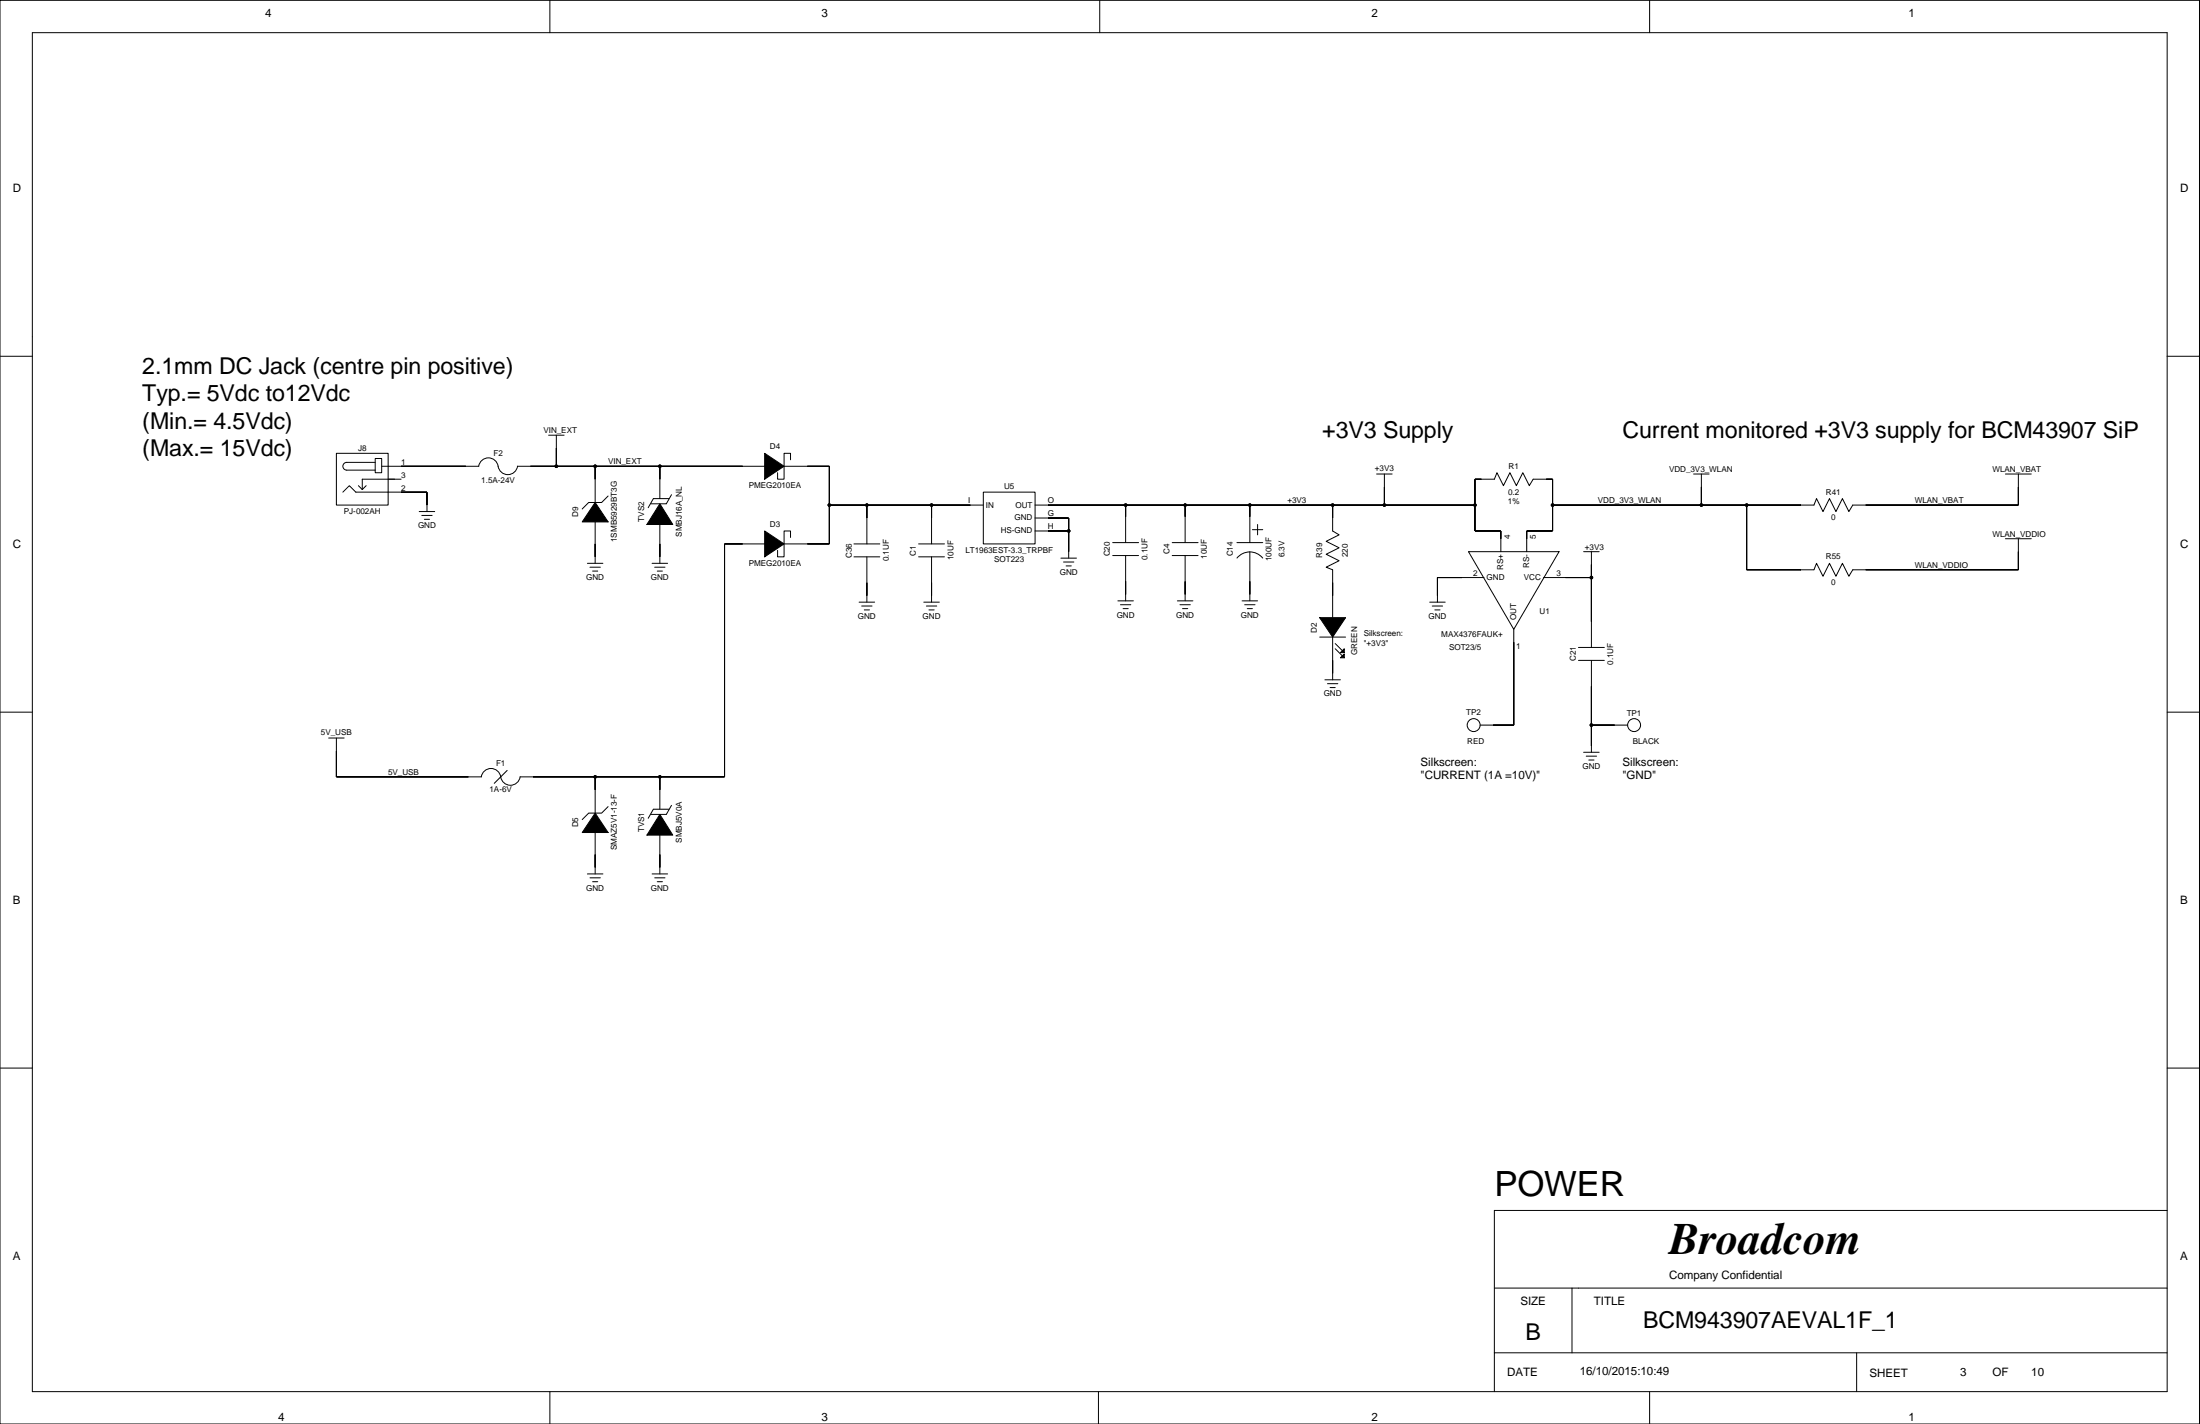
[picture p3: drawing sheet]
<svg xmlns="http://www.w3.org/2000/svg" width="432mm" height="279mm" viewBox="0 0 432 279" stroke-linecap="round" stroke-linejoin="round" font-family="sans-serif">
<g fill="none" stroke="#000" stroke-width=".2">
<path d="M0 .1h431.7v279.3h-431.7zM6.3 6.4h419.1v266.7h-419.1zM107.9 .1v6.3M215.9 .1v6.3M323.8 .1v6.3M0 69.9h6.3M425.4 69.9h6.3M66 88.9h10.2v10.2h-10.2zM67.3 96.6l1.3-1.3 1.2 1.3h14v3.8M70.3 95.3l.8 .8M71.9 95.3l-.8 .8M73.6 90h1.3v2.8h-1.3z"/>
<path d="M73.6 90.7h-5.5a.76 .76 0 0 0-.8 .8 .76 .76 0 0 0 .8 .7h5.5M74.9 91.5h19.1M78.7 94h-7.6v2.1M94 91.5a1.92 1.92 0 0 1 1.9-1.7 1.92 1.92 0 0 1 1.9 1.7M97.8 91.5a1.92 1.92 0 0 0 1.9 1.6 1.92 1.92 0 0 0 1.9-1.6h48.5M107.7 85.4h3M109.2 85.4v6.1M116.8 91.5v7.1M119.4 97.3l-1.3 1.3h-2.6l-1.2 1.3M129.5 91.5v6.3M131.3 97.8h-3.1l-1 1.8M131.8 97.1l-1 1.7h-3.1"/>
<path d="M153.9 91.5h8.9v15.2h-8.9M155.2 90.2v-1.3h-1.3v5.1h-1.3v-1.2M162.8 99.1h30.2M170.1 99.1v7.6M182.8 99.1v7.6M193 96.6h10.2v10.1h-10.2zM203.2 99.1h86.3M220.9 99.1v7.4M232.6 99.1v7.4M245.3 99.1v7.4M261.6 99.1v5.1l1.2 .7-2.5 1.3 2.5 1.3-2.5 1.3 2.5 1.2-2.5 1.3 1.3 .5v9.4M270.2 93h3"/>
<path d="M271.7 93v6.1M332.4 93h3.1M333.9 93v6.1M342.8 99.1v12.7h13.2l.5-1.3 1.3 2.6 1.3-2.6 1.2 2.6 1.3-2.6 1.3 2.6 .7-1.3h32.5v-6.1M393.6 93h5.1M396.1 93v6.1h-32.5l-.7 1.3-1.3-2.6-1.3 2.6-1.2-2.6-1.3 2.6-1.3-2.6-.5 1.3h-51.3M82.3 100.4h3M82.8 101.1h2M83.3 101.9h1M115.3 110.5h3M115.8 111.3h2M116.3 112.1h1"/>
<path d="M116.8 102.4v8.1M128 110.5h3M128.5 111.3h2M129 112.1h1M129.5 102.9v7.6M150.1 106.7h-7.9v45.7h-40.1M155.2 105.4v-1.2h-1.3v5.1h-1.3v-1.3M167.6 109.3h5.1M167.6 106.7h5.1M168.6 118.1h3.1M169.1 118.9h2.1M169.6 119.7h1"/>
<path d="M170.1 109.3v8.8M180.3 109.3h5.1M180.3 106.7h5.1M181.3 118.1h3.1M181.8 118.9h2.1M182.3 119.7h1M182.8 109.3v8.8M203.2 104.2h6.6M203.2 101.6h6.6v7.9M208.2 109.5h3.1M208.7 110.3h2.1M209.2 111h1.1"/>
<path d="M218.4 109h5.1M218.4 106.5h5.1M219.4 117.9h3.1M219.9 118.7h2M220.4 119.4h1M220.9 109v8.9M230.1 109h5.1M230.1 106.5h5.1M231.1 117.9h3M231.6 118.7h2M232.1 119.4h1M232.6 109v8.9"/>
<path d="M242.8 106.5h5M242.8 109.5a3.3 3.3 0 0 1 5 0M243.8 117.9h3M244.3 118.7h2M244.8 119.4h1M245.3 108.2v9.7M245.8 103.9h2M246.8 102.9v2M280.6 118.1h3.1M281.1 118.9h2M281.6 119.7h1M288.2 108.2h17.8l-8.9 15.3z"/>
<path d="M291.3 113.3h-9.2v4.8M294.6 108.2v-4h-5.1v-10.2h3.8l.5-1.2 1.3 2.5 1.3-2.5 1.2 2.5 1.3-2.5 1.3 2.5 .7-1.3h3.8v10.2h-5v4M303 113.3h9.3M310.8 108.2h3.1M312.3 108.2v18.8M393.6 105.7h5.1M0 139.7h6.3M259 125h5.1M260 133.4h3.1M260.5 134.1h2.1M261.1 134.9h1M261.6 125v8.4"/>
<path d="M262.1 126.3l1.5 1.5M262.1 127.3l1.5 1.5M288 139.7h.1M297.1 123.5v18.8h-6.6M309.8 129.6h5.1M309.8 127h5.1M312.3 129.6v18M425.4 139.7h6.3M64.5 144.8h3M66 144.8v7.6h28.5M94.5 152.4a1.92 1.92 0 0 1 1.9-1.6 1.92 1.92 0 0 1 1.9 1.6M98.3 152.4a1.92 1.92 0 0 0 1.9 1.7 1.92 1.92 0 0 0 1.9-1.7"/>
<path d="M99.5 151.2l-2.5 2.5M116.8 152.4v7.1M119.4 158.3l-1.3 1.2h-2.6l-1.2 1.3M129.5 152.4v6.4M131.3 158.8h-3.1l-1 1.8M131.8 158l-1 1.8h-3.1M285.4 142.3h.1M286.7 142.3h.1M289.2 141h.1M289.2 142.3h.1M310.8 147.6h3.1M311.3 148.4h2.1"/>
<path d="M311.8 149.1h1.1M312.3 142.3h7.2M320.7 143.5h.1M320.7 142.3h.1M322 144.8h.1M323.3 142.3h.1M324.5 142.3h.1M115.3 171.5h3M115.8 172.2h2M116.3 173h1M116.8 163.3v8.2M128 171.5h3"/>
<path d="M128.5 172.2h2M129 173h1M129.5 163.9v7.6M0 209.6h6.3M425.4 209.6h6.3M425.4 237.5h-132.1v35.6M293.3 252.7h132.1M308.5 252.7v12.7M107.9 273.1v6.3M215.6 273.1v6.3M293.3 265.4h132.1M323.8 273.1v6.3"/>
<path d="M364.4 265.4v7.7"/>
<circle cx="109.2" cy="91.5" r=".25"/>
<circle cx="116.8" cy="91.5" r=".25"/>
<circle cx="129.5" cy="91.5" r=".25"/>
<circle cx="162.8" cy="99.1" r=".25"/>
<circle cx="170.1" cy="99.1" r=".25"/>
<circle cx="182.8" cy="99.1" r=".25"/>
<circle cx="220.9" cy="99.1" r=".25"/>
<circle cx="232.6" cy="99.1" r=".25"/>
<circle cx="245.3" cy="99.1" r=".25"/>
<circle cx="261.6" cy="99.1" r=".25"/>
<circle cx="271.7" cy="99.1" r=".25"/>
<circle cx="289.5" cy="99.1" r=".25"/>
<circle cx="304.7" cy="99.1" r=".25"/>
<circle cx="333.9" cy="99.1" r=".25"/>
<circle cx="342.8" cy="99.1" r=".25"/>
<circle cx="209.8" cy="104.2" r=".25"/>
<circle cx="312.3" cy="113.3" r=".25"/>
<circle cx="116.8" cy="152.4" r=".25"/>
<circle cx="129.5" cy="152.4" r=".25"/>
<circle cx="289.2" cy="142.3" r="1.27"/>
<circle cx="312.3" cy="142.3" r=".25"/>
<circle cx="320.7" cy="142.3" r="1.27"/>
</g>
<g fill="#000" stroke="#000" stroke-width=".2">
<path d="M78.7 96.6h5.1z" fill-rule="evenodd"/>
<path d="M83.8 96.6v2.5z" fill-rule="evenodd"/>
<path d="M78.7 91.5h12.7z" fill-rule="evenodd"/>
<path d="M109.2 87.9v3.6z" fill-rule="evenodd"/>
<path d="M104.1 91.5h5.1z" fill-rule="evenodd"/>
<path d="M116.8 91.5v2.5z" fill-rule="evenodd"/>
<path d="M109.2 91.5h7.6z" fill-rule="evenodd"/>
<path d="M129.5 91.5v2.5z" fill-rule="evenodd"/>
<path d="M116.8 91.5h12.7z" fill-rule="evenodd"/>
<path d="M129.5 91.5h16.3z" fill-rule="evenodd"/>
<path d="M150.1 88.9l3.8 2.6-3.8 2.5z" fill-rule="evenodd"/>
<path d="M158.5 91.5h4.3z" fill-rule="evenodd"/>
<path d="M162.8 99.1v7.6z" fill-rule="evenodd"/>
<path d="M162.8 91.5v7.6z" fill-rule="evenodd"/>
<path d="M170.1 99.1v2.5z" fill-rule="evenodd"/>
<path d="M162.8 99.1h7.3z" fill-rule="evenodd"/>
<path d="M182.8 99.1v2.5z" fill-rule="evenodd"/>
<path d="M170.1 99.1h12.7z" fill-rule="evenodd"/>
<path d="M182.8 99.1h7.7z" fill-rule="evenodd"/>
<path d="M220.9 99.1v2.3z" fill-rule="evenodd"/>
<path d="M205.7 99.1h15.2z" fill-rule="evenodd"/>
<path d="M232.6 99.1v2.3z" fill-rule="evenodd"/>
<path d="M220.9 99.1h11.7z" fill-rule="evenodd"/>
<path d="M245.3 99.1v2.3z" fill-rule="evenodd"/>
<path d="M232.6 99.1h12.7z" fill-rule="evenodd"/>
<path d="M261.6 99.1v2.5z" fill-rule="evenodd"/>
<path d="M245.3 99.1h16.3z" fill-rule="evenodd"/>
<path d="M271.7 95.5v3.6z" fill-rule="evenodd"/>
<path d="M261.6 99.1h10.1z" fill-rule="evenodd"/>
<path d="M289.5 94v5.1z" fill-rule="evenodd"/>
<path d="M289.5 99.1v5.1z" fill-rule="evenodd"/>
<path d="M271.7 99.1h17.8z" fill-rule="evenodd"/>
<path d="M289.5 94h1.3z" fill-rule="evenodd"/>
<path d="M303.5 94h1.2z" fill-rule="evenodd"/>
<path d="M304.7 99.1v5.1z" fill-rule="evenodd"/>
<path d="M304.7 94v5.1z" fill-rule="evenodd"/>
<path d="M333.9 95.5v3.6z" fill-rule="evenodd"/>
<path d="M304.7 99.1h29.2z" fill-rule="evenodd"/>
<path d="M333.9 99.1h8.9z" fill-rule="evenodd"/>
<path d="M342.8 99.1v12.7z" fill-rule="evenodd"/>
<path d="M342.8 99.1h10.7z" fill-rule="evenodd"/>
<path d="M396.1 95.5v3.6z" fill-rule="evenodd"/>
<path d="M366.2 99.1h29.9z" fill-rule="evenodd"/>
<path d="M116.8 106.7v2.6z" fill-rule="evenodd"/>
<path d="M116.8 98.6l2.6 3.8h-5.1z" fill-rule="evenodd"/>
<path d="M129.5 98.8l2.6 4.1h-5.1z" fill-rule="evenodd"/>
<path d="M129.5 106.7v2.6z" fill-rule="evenodd"/>
<path d="M142.2 106.7v45.7z" fill-rule="evenodd"/>
<path d="M142.2 106.7h3.6z" fill-rule="evenodd"/>
<path d="M150.1 104.2l3.8 2.5-3.8 2.6z" fill-rule="evenodd"/>
<path d="M158.5 106.7h4.3z" fill-rule="evenodd"/>
<path d="M170.1 114.3v2.6z" fill-rule="evenodd"/>
<path d="M182.8 114.3v2.6z" fill-rule="evenodd"/>
<path d="M205.7 104.2h4.1z" fill-rule="evenodd"/>
<path d="M205.7 101.6h4.1z" fill-rule="evenodd"/>
<path d="M209.8 104.2v4z" fill-rule="evenodd"/>
<path d="M209.8 101.6v2.6z" fill-rule="evenodd"/>
<path d="M220.9 114.1v2.5z" fill-rule="evenodd"/>
<path d="M232.6 114.1v2.5z" fill-rule="evenodd"/>
<path d="M245.3 114.1v2.5z" fill-rule="evenodd"/>
<path d="M261.6 114.3v2.6z" fill-rule="evenodd"/>
<path d="M282.1 113.3v3.6z" fill-rule="evenodd"/>
<path d="M282.1 113.3h4.9z" fill-rule="evenodd"/>
<path d="M294.6 104.2v1.5z" fill-rule="evenodd"/>
<path d="M289.5 104.2h5.1z" fill-rule="evenodd"/>
<path d="M299.7 104.2v1.5z" fill-rule="evenodd"/>
<path d="M299.7 104.2h5z" fill-rule="evenodd"/>
<path d="M307.3 113.3h5z" fill-rule="evenodd"/>
<path d="M312.3 110.8v2.5z" fill-rule="evenodd"/>
<path d="M312.3 113.3v8.7z" fill-rule="evenodd"/>
<path d="M342.8 111.8h10.7z" fill-rule="evenodd"/>
<path d="M396.1 108.2v3.6z" fill-rule="evenodd"/>
<path d="M366.2 111.8h29.9z" fill-rule="evenodd"/>
<path d="M259 121.2h5.1l-2.5 3.8z" fill-rule="evenodd"/>
<path d="M261.6 129.6v2.5z" fill-rule="evenodd"/>
<path d="M263.1 129.1l.7-.8v.8z" fill-rule="evenodd"/>
<path d="M263.8 127.3v.8h-.7z" fill-rule="evenodd"/>
<path d="M297.1 126v16.3z" fill-rule="evenodd"/>
<path d="M312.3 134.7v7.6z" fill-rule="evenodd"/>
<path d="M66 147.3v5.1z" fill-rule="evenodd"/>
<path d="M66 152.4h25.9z" fill-rule="evenodd"/>
<path d="M116.8 152.4v2.6z" fill-rule="evenodd"/>
<path d="M104.6 152.4h12.2z" fill-rule="evenodd"/>
<path d="M129.5 152.4v2.6z" fill-rule="evenodd"/>
<path d="M116.8 152.4h12.7z" fill-rule="evenodd"/>
<path d="M129.5 152.4h12.7z" fill-rule="evenodd"/>
<path d="M293 142.3h4.1z" fill-rule="evenodd"/>
<path d="M312.3 142.3v4z" fill-rule="evenodd"/>
<path d="M312.3 142.3h4.6z" fill-rule="evenodd"/>
<path d="M116.8 167.7v2.5z" fill-rule="evenodd"/>
<path d="M116.8 159.5l2.6 3.8h-5.1z" fill-rule="evenodd"/>
<path d="M129.5 159.8l2.6 4.1h-5.1z" fill-rule="evenodd"/>
<path d="M129.5 167.7v2.5z" fill-rule="evenodd"/>
<circle cx="109.2" cy="91.5" r=".25"/>
<circle cx="116.8" cy="91.5" r=".25"/>
<circle cx="129.5" cy="91.5" r=".25"/>
<circle cx="162.8" cy="99.1" r=".25"/>
<circle cx="170.1" cy="99.1" r=".25"/>
<circle cx="182.8" cy="99.1" r=".25"/>
<circle cx="220.9" cy="99.1" r=".25"/>
<circle cx="232.6" cy="99.1" r=".25"/>
<circle cx="245.3" cy="99.1" r=".25"/>
<circle cx="261.6" cy="99.1" r=".25"/>
<circle cx="271.7" cy="99.1" r=".25"/>
<circle cx="289.5" cy="99.1" r=".25"/>
<circle cx="304.7" cy="99.1" r=".25"/>
<circle cx="333.9" cy="99.1" r=".25"/>
<circle cx="342.8" cy="99.1" r=".25"/>
<circle cx="209.8" cy="104.2" r=".25"/>
<circle cx="312.3" cy="113.3" r=".25"/>
<circle cx="116.8" cy="152.4" r=".25"/>
<circle cx="129.5" cy="152.4" r=".25"/>
<circle cx="312.3" cy="142.3" r=".25"/>
</g>
<text font-size="8.8" x="327.6" y="246.1">Broadcom</text>
<text font-size="6.8" x="293.3" y="234.7">POWER</text>
<g font-size="4.6">
<text x="27.9" y="73.4">2.1mm DC Jack (centre pin positive)</text>
<text x="27.9" y="78.8">Typ.= 5Vdc to12Vdc</text>
<text x="27.9" y="84.1">(Min.= 4.5Vdc)</text>
<text x="27.9" y="89.4">(Max.= 15Vdc)</text>
<text x="259.5" y="85.9">+3V3 Supply</text>
<text x="318.4" y="85.9">Current monitored +3V3 supply for BCM43907 SiP</text>
<text x="299.4" y="263">B</text>
<text x="322.5" y="260.6">BCM943907AEVAL1F_1</text>
</g>
<g font-size="2.3">
<text x="52.1" y="3.4">4</text>
<text x="161.3" y="3.4">3</text>
<text x="269.2" y="3.4">2</text>
<text x="374.6" y="3.4">1</text>
<text x="2.5" y="37.6">D</text>
<text x="427.9" y="37.6">D</text>
<text x="2.5" y="107.5">C</text>
<text x="427.9" y="107.5">C</text>
<text x="278.8" y="150.3">Silkscreen:</text>
<text x="278.8" y="152.9">&quot;CURRENT (1A =10V)&quot;</text>
<text x="318.4" y="150.3">Silkscreen:</text>
<text x="318.4" y="152.9">&quot;GND&quot;</text>
<text x="2.5" y="177.3">B</text>
<text x="427.9" y="177.3">B</text>
<text x="2.5" y="247.1">A</text>
<text x="327.6" y="250.9">Company Confidential</text>
<text x="427.9" y="247.1">A</text>
<text x="298.4" y="256">SIZE</text>
<text x="312.8" y="256">TITLE</text>
<text x="310.1" y="269.7">16/10/2015:10:49</text>
<text x="384.7" y="270">3</text>
<text x="398.7" y="270">10</text>
<text x="295.8" y="270">DATE</text>
<text x="366.9" y="270.2">SHEET</text>
<text x="391.1" y="270">OF</text>
<text x="54.6" y="278.9">4</text>
<text x="161.3" y="278.9">3</text>
<text x="269.2" y="278.9">2</text>
<text x="374.6" y="278.9">1</text>
</g>
<g font-size="1.6">
<text x="70.3" y="88.4">J8</text>
<text x="96.8" y="89.4">F2</text>
<text x="106.7" y="85">VIN_EXT</text>
<text x="151.1" y="88.1">D4</text>
<text x="78.7" y="93.7">3</text>
<text x="78.7" y="91.2">1</text>
<text x="94.5" y="94.8">1.5A-24V</text>
<text x="119.4" y="91.1">VIN_EXT</text>
<text x="147" y="95.8">PMEG2010EA</text>
<text x="269.9" y="92.5">+3V3</text>
<text x="296.1" y="92">R1</text>
<text x="327.6" y="92.6">VDD_3V3_WLAN</text>
<text x="391.1" y="92.6">WLAN_VBAT</text>
<text x="67.5" y="100.8">PJ-002AH</text>
<text x="78.7" y="96.3">2</text>
<text x="113.5" y="101.4" transform="rotate(-90 113.5 101.4)">D9</text>
<text x="190" y="98.7">I</text>
<text x="193.5" y="99.6">IN</text>
<text x="197.1" y="96">U5</text>
<text x="199.3" y="99.6">OUT</text>
<text x="205.7" y="98.7">O</text>
<text x="205.7" y="101.3">G</text>
<text x="252.7" y="98.7">+3V3</text>
<text x="296" y="98.8">1%</text>
<text x="296" y="97">0.2</text>
<text x="313.6" y="98.7">VDD_3V3_WLAN</text>
<text x="358.4" y="97">R41</text>
<text x="375.8" y="98.7">WLAN_VBAT</text>
<text x="82" y="103.6">GND</text>
<text x="121.1" y="106.3" transform="rotate(-90 121.1 106.3)">1SMB5929BT3G</text>
<text x="126.4" y="102.3" transform="rotate(-90 126.4 102.3)">TVS2</text>
<text x="133.8" y="105.3" transform="rotate(-90 133.8 105.3)">SMBJ16A_NL</text>
<text x="151.1" y="103.4">D3</text>
<text x="196.4" y="104.7">HS-GND</text>
<text x="199.1" y="102.1">GND</text>
<text x="205.7" y="103.8">H</text>
<text x="296.4" y="105.7" transform="rotate(-90 296.4 105.7)">4</text>
<text x="301.5" y="105.7" transform="rotate(-90 301.5 105.7)">5</text>
<text x="311.1" y="107.9">+3V3</text>
<text x="359.4" y="102.1">0</text>
<text x="391.1" y="105.3">WLAN_VDDIO</text>
<text x="115.1" y="113.8">GND</text>
<text x="127.8" y="113.8">GND</text>
<text x="147" y="111">PMEG2010EA</text>
<text x="167.2" y="109.5" transform="rotate(-90 167.2 109.5)">C36</text>
<text x="174.4" y="110.1" transform="rotate(-90 174.4 110.1)">0.1UF</text>
<text x="179.8" y="109" transform="rotate(-90 179.8 109)">C1</text>
<text x="187.1" y="109.9" transform="rotate(-90 187.1 109.9)">10UF</text>
<text x="189.5" y="108.5">LT1963EST-3.3_TRPBF</text>
<text x="195.1" y="110.2">SOT223</text>
<text x="208" y="112.8">GND</text>
<text x="217.8" y="109.2" transform="rotate(-90 217.8 109.2)">C20</text>
<text x="225.2" y="109.9" transform="rotate(-90 225.2 109.9)">0.1UF</text>
<text x="229.5" y="108.7" transform="rotate(-90 229.5 108.7)">C4</text>
<text x="236.9" y="109.7" transform="rotate(-90 236.9 109.7)">10UF</text>
<text x="242" y="109.2" transform="rotate(-90 242 109.2)">C14</text>
<text x="249.6" y="110.1" transform="rotate(-90 249.6 110.1)">100UF</text>
<text x="252.1" y="109.4" transform="rotate(-90 252.1 109.4)">6.3V</text>
<text x="259.5" y="109.4" transform="rotate(-90 259.5 109.4)">R39</text>
<text x="264.6" y="109.3" transform="rotate(-90 264.6 109.3)">220</text>
<text x="289.1" y="113">2</text>
<text x="291.8" y="113.8">GND</text>
<text x="295" y="111.9" transform="rotate(-90 295 111.9)">RS+</text>
<text x="299.1" y="113.8">VCC</text>
<text x="300.1" y="111.5" transform="rotate(-90 300.1 111.5)">RS-</text>
<text x="305.5" y="113">3</text>
<text x="358.4" y="109.7">R55</text>
<text x="375.8" y="111.4">WLAN_VDDIO</text>
<text x="359.4" y="114.8">0</text>
<text x="168.4" y="121.4">GND</text>
<text x="181.1" y="121.4">GND</text>
<text x="219.2" y="121.2">GND</text>
<text x="230.9" y="121.2">GND</text>
<text x="243.6" y="121.2">GND</text>
<text x="258.5" y="124.2" transform="rotate(-90 258.5 124.2)">D2</text>
<text x="267.7" y="124.8">Silkscreen:</text>
<text x="280.4" y="121.4">GND</text>
<text x="282.9" y="125">MAX4376FAUK+</text>
<text x="297.6" y="121.7" transform="rotate(-90 297.6 121.7)">OUT</text>
<text x="302.2" y="120.4">U1</text>
<text x="266.4" y="128.6" transform="rotate(-90 266.4 128.6)">GREEN</text>
<text x="267.7" y="126.7">&quot;+3V3&quot;</text>
<text x="284.4" y="127.4">SOT23/5</text>
<text x="297.6" y="127.3">1</text>
<text x="309.3" y="129.8" transform="rotate(-90 309.3 129.8)">C21</text>
<text x="316.6" y="130.5" transform="rotate(-90 316.6 130.5)">0.1UF</text>
<text x="259.8" y="136.7">GND</text>
<text x="287.8" y="140.2">TP2</text>
<text x="319.3" y="140.5">TP1</text>
<text x="63" y="144.3">5V_USB</text>
<text x="288" y="146">RED</text>
<text x="320.5" y="146">BLACK</text>
<text x="76.2" y="152.1">5V_USB</text>
<text x="96.1" y="155.4">1A-6V</text>
<text x="97.4" y="150.4">F1</text>
<text x="310.6" y="150.9">GND</text>
<text x="113.5" y="162.3" transform="rotate(-90 113.5 162.3)">D5</text>
<text x="121.1" y="166.8" transform="rotate(-90 121.1 166.8)">SMAZ5V1-13-F</text>
<text x="126.4" y="163.3" transform="rotate(-90 126.4 163.3)">TVS1</text>
<text x="133.8" y="165.4" transform="rotate(-90 133.8 165.4)">SMBJ5V0A</text>
<text x="115.1" y="174.7">GND</text>
<text x="127.8" y="174.7">GND</text>
</g>
</svg>
